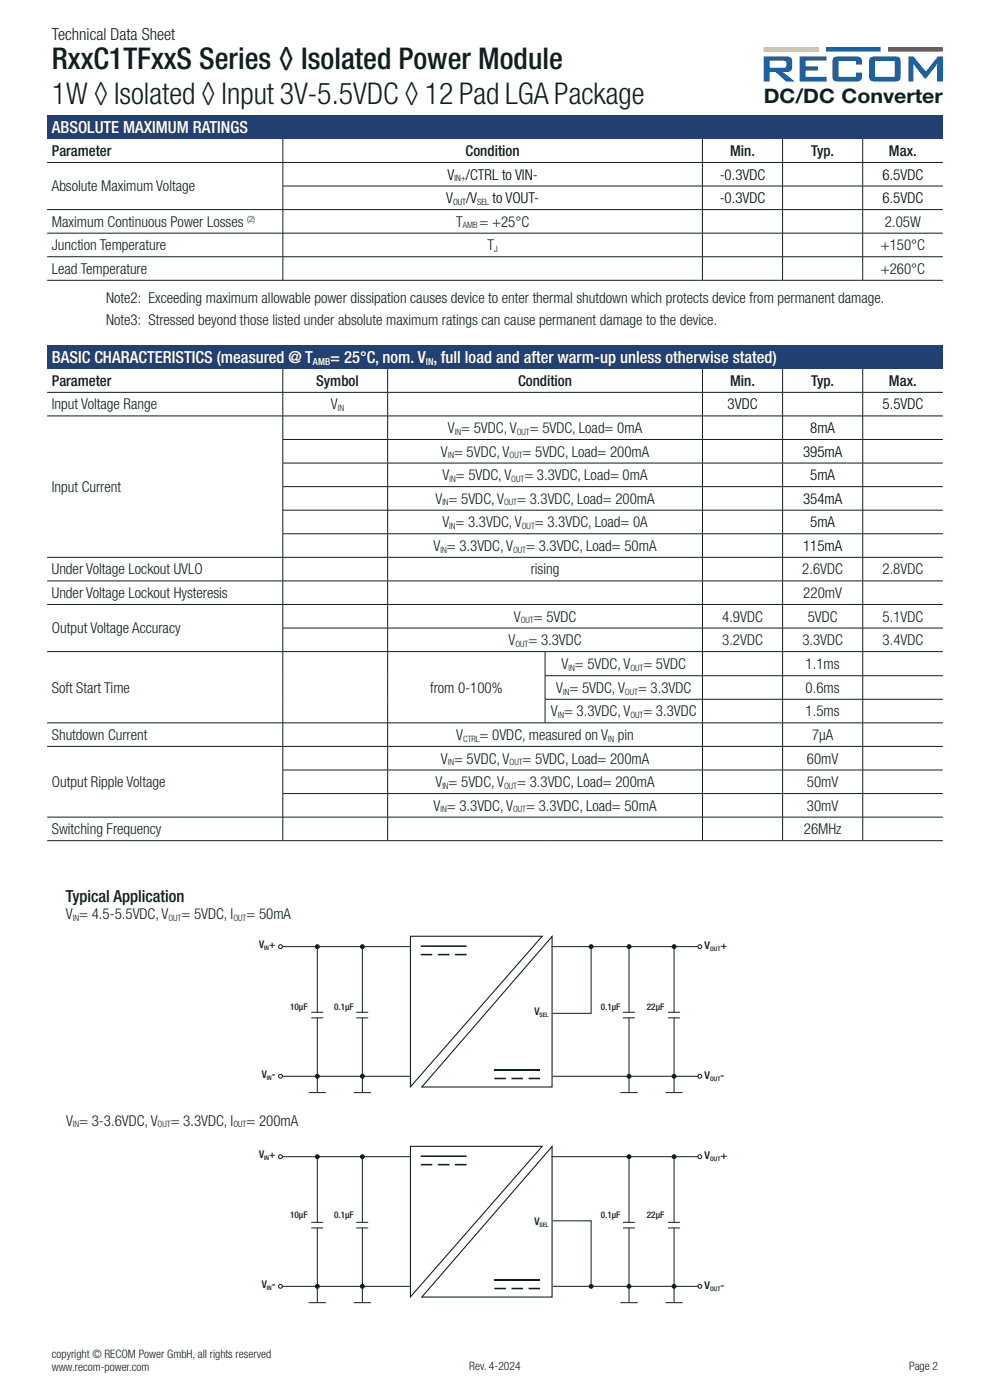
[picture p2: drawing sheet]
<svg xmlns="http://www.w3.org/2000/svg" width="210mm" height="297mm" viewBox="0 0 210 297" stroke-linecap="round" stroke-linejoin="round" font-family="sans-serif">
<path d="M162 10h11.6v.9l-11.6 .1z" fill="#fdbb27"/>
<path d="M175.2 10h11.6v.9l-11.6 .1z" fill="#1c65b0"/>
<path d="M188.4 10h11.6v.9l-11.6 .1z" fill="#d5282c"/>
<g fill="#1c65b0">
<path d="M169.6 12h5.7v.9h-4.4v1.2h2.5l.1 .8-2.6 .1v1.2l4.4 .1 .1 1h-5.8z"/>
<path d="M176.9 12.2l.9-.2h3.9a1.2 1.2 0 0 1 1.1 1.7h-1.2l-.1-.8h-3.6v3.4h3.6l.1-.9h1.2l.1 .8-.3 .8-.6 .3h-4.3a.99 .99 0 0 1-1.1-1.1v-3.3z"/>
<path d="M192.7 12h1.1l2.6 3.2 2.5-3.2h1.1v5.3h-1.2v-3.8l-2.5 3.2-.2-.1-2.4-3.1 .1 3.8h-1.1z"/>
<path d="M163.3 12.9h3a.4 .4 0 0 1 .5 .4v.6a.4 .4 0 0 1-.5 .5h-3zM162 12v5.3h1.3v-2h1.1l2.4 2h1.8l-2.5-2h.7a1.15 1.15 0 0 0 1.2-1.6 1.24 1.24 0 0 0-1-1.7z"/>
<path d="M185.6 12.9h4.2v3.4h-4.2zM184.6 12.2l-.2 .7v3.3a.97 .97 0 0 0 1.1 1.1h4.4l.7-.2 .4-.6 .1-3.4a1 1 0 0 0-1.2-1.1h-4.4z"/>
</g>
<path d="M10 73.2h190v5h-190z" fill="#224071"/>
<g fill="none" stroke="#101f1e" stroke-width=".21">
<path d="M60 78.2v5M82.2 78.2v5M149 78.2v5M166 78.2v5M183 78.2v5M10 88.2h190M10 83.2h190M59.9 93.2h140.1M59.9 98.2h140.1M60 83.3v4.9M60 88.3v4.9M60 93.3v4.9"/>
<path d="M60 98.3v4.9M82.2 83.3v4.9M82.2 88.3v4.9M82.2 93.3v4.9M82.2 98.3v4.9M149 83.3v4.9M149 88.3v4.9M149 93.3v4.9M149 98.3v4.9M166 83.3v4.9M166 88.3v4.9M166 93.3v4.9"/>
<path d="M166 98.3v4.9M183 83.3v4.9M183 88.3v4.9M183 93.3v4.9M183 98.3v4.9M10 118.2h190M59.9 103.2h140.1M59.9 108.2h140.1M59.9 113.2h140.1M60 103.3v4.9M60 108.3v4.9M60 113.3v4.9"/>
<path d="M60 118.3v4.9M82.2 103.3v4.9M82.2 108.3v4.9M82.2 113.3v4.9M82.2 118.3v4.9M149 103.3v4.9M149 108.3v4.9M149 113.3v4.9M149 118.3v4.9M166 103.3v4.9M166 108.3v4.9M166 113.3v4.9"/>
<path d="M166 118.3v4.9M183 103.3v4.9M183 108.3v4.9M183 113.3v4.9M183 118.3v4.9M10 123.2h190M10 128.2h190M10 138.2h190M59.9 133.2h140.1M60 123.3v4.9M60 128.3v4.9M60 133.3v4.9"/>
<path d="M60 138.3v15M82.2 123.3v4.9M82.2 128.3v4.9M82.2 133.3v4.9M82.2 138.3v15M115.6 138.3v5M149 123.3v4.9M149 128.3v4.9M149 133.3v4.9M149 138.3v5M166 123.3v4.9M166 128.3v4.9"/>
<path d="M166 133.3v4.9M166 138.3v5M183 123.3v4.9M183 128.3v4.9M183 133.3v4.9M183 138.3v5M10 153.3h190M10 158.3h190M60 153.4v4.9M60 158.4v4.9M82.2 153.4v4.9M82.2 158.4v4.9"/>
<path d="M115.6 143.3h84.4M115.6 148.3h84.4M115.6 143.4v4.9M115.6 148.4v4.9M149 143.4v4.9M149 148.4v4.9M149 153.4v4.9M149 158.4v4.9M166 143.4v4.9M166 148.4v4.9M166 153.4v4.9M166 158.4v4.9"/>
<path d="M183 143.4v4.9M183 148.4v4.9M183 153.4v4.9M183 158.4v4.9M10 173.3h190M10 178.3h190M59.9 163.3h140.1M59.9 168.3h140.1M60 163.4v4.9M60 168.4v4.9M60 173.4v4.9M82.2 163.4v4.9"/>
<path d="M82.2 168.4v4.9M82.2 173.4v4.9M149 163.4v4.9M149 168.4v4.9M149 173.4v4.9M166 163.4v4.9M166 168.4v4.9M166 173.4v4.9M183 163.4v4.9M183 168.4v4.9M183 173.4v4.9"/>
</g>
<path d="M10 24.5h190v5h-190z" fill="#224071"/>
<g fill="none" stroke="#101f1e" stroke-width=".21">
<path d="M10 34.5h190M60 39.5h140M60 29.5v4.9M60 34.5v4.9M60 39.5v4.9M149 29.5v4.9M149 34.5v4.9M149 39.5v4.9M166 29.5v4.9M166 34.5v4.9M166 39.5v4.9M183 29.5v4.9"/>
<path d="M183 34.5v4.9M183 39.5v4.9M10 59.5h190M10 49.5h190M10 54.5h190M10 44.5h190M60 44.5v4.9M60 49.5v4.9M60 54.5v4.9M149 44.5v4.9M149 49.5v4.9M149 54.5v4.9"/>
<path d="M166 44.5v4.9M166 49.5v4.9M166 54.5v4.9M183 44.5v4.9M183 49.5v4.9M183 54.5v4.9M117 200.8h31"/>
</g>
<circle cx="125.4" cy="200.8" r=".41" fill="#101f1e"/>
<circle cx="125.4" cy="200.8" r=".41" fill="none" stroke="#101f1e" stroke-width=".21"/>
<circle cx="148.4" cy="200.8" r=".41" fill="#fff"/>
<circle cx="148.4" cy="200.8" r=".41" fill="none" stroke="#101f1e" stroke-width=".21"/>
<circle cx="59.5" cy="200.8" r=".41" fill="#fff"/>
<g fill="none" stroke="#101f1e" stroke-width=".21">
<path d="M59.8 200.8h27.2"/>
<circle cx="59.5" cy="200.8" r=".41"/>
</g>
<circle cx="59.5" cy="228.3" r=".41" fill="#fff"/>
<g fill="none" stroke="#101f1e" stroke-width=".21">
<path d="M59.8 228.3h27.3"/>
<circle cx="59.5" cy="228.3" r=".41"/>
</g>
<circle cx="148.5" cy="228.3" r=".41" fill="#fff"/>
<g fill="none" stroke="#101f1e" stroke-width=".21">
<path d="M117.2 228.3h30.9"/>
<circle cx="148.5" cy="228.3" r=".41"/>
</g>
<circle cx="67.3" cy="200.8" r=".41" fill="#101f1e"/>
<g fill="none" stroke="#101f1e" stroke-width=".21">
<path d="M125.4 201.1v13.9h-8.2"/>
<circle cx="67.3" cy="200.8" r=".41"/>
</g>
<path d="M67.3 200.8v13.9z" fill="#fff" stroke="#101f1e" stroke-width=".21"/>
<path d="M66 214.7h2.5M66 215.9h2.5M67.3 215.9v15.8M65.5 231.8h3.6" fill="none" stroke="#101f1e" stroke-width=".21"/>
<circle cx="76.9" cy="200.8" r=".41" fill="#101f1e"/>
<circle cx="76.9" cy="200.8" r=".41" fill="none" stroke="#101f1e" stroke-width=".21"/>
<path d="M76.9 200.8v13.9z" fill="#fff" stroke="#101f1e" stroke-width=".21"/>
<path d="M75.6 214.7h2.5M75.6 215.9h2.5M76.9 215.9v15.8M75 231.8h3.7" fill="none" stroke="#101f1e" stroke-width=".21"/>
<circle cx="133.4" cy="200.8" r=".41" fill="#101f1e"/>
<circle cx="133.4" cy="200.8" r=".41" fill="none" stroke="#101f1e" stroke-width=".21"/>
<path d="M133.4 200.8v13.9z" fill="#fff" stroke="#101f1e" stroke-width=".21"/>
<path d="M132.1 214.7h2.6M132.1 215.9h2.6M133.4 215.9v15.8M131.6 231.8h3.7" fill="none" stroke="#101f1e" stroke-width=".21"/>
<circle cx="143" cy="200.8" r=".41" fill="#101f1e"/>
<circle cx="143" cy="200.8" r=".41" fill="none" stroke="#101f1e" stroke-width=".21"/>
<circle cx="67.3" cy="228.3" r=".41" fill="#101f1e"/>
<circle cx="67.3" cy="228.3" r=".41" fill="none" stroke="#101f1e" stroke-width=".21"/>
<circle cx="76.9" cy="228.3" r=".41" fill="#101f1e"/>
<circle cx="76.9" cy="228.3" r=".41" fill="none" stroke="#101f1e" stroke-width=".21"/>
<circle cx="133.4" cy="228.3" r=".41" fill="#101f1e"/>
<circle cx="133.4" cy="228.3" r=".41" fill="none" stroke="#101f1e" stroke-width=".21"/>
<circle cx="143" cy="228.3" r=".41" fill="#101f1e"/>
<circle cx="143" cy="228.3" r=".41" fill="none" stroke="#101f1e" stroke-width=".21"/>
<path d="M143 200.8v13.9z" fill="#fff" stroke="#101f1e" stroke-width=".21"/>
<path d="M141.7 214.7h2.5M141.7 215.9h2.5M143 215.9v15.8M141.2 231.8h3.6M117 245.4h31" fill="none" stroke="#101f1e" stroke-width=".21"/>
<path d="M87.1 198.6h27.9l-27.9 32zM117.1 198.7v31.9h-27.6z" fill="none" stroke="#101f1e" stroke-width=".23"/>
<path d="M89.3 200.7h9.7M89.3 202.5h2.4M92.9 202.5h2.4M96.5 202.5h2.5M104.9 227h9.7M104.9 228.8h2.4M108.5 228.8h2.4M112.1 228.8h2.5" fill="none" stroke="#101f1e" stroke-width=".33"/>
<circle cx="125.4" cy="272.9" r=".41" fill="#101f1e"/>
<circle cx="125.4" cy="272.9" r=".41" fill="none" stroke="#101f1e" stroke-width=".21"/>
<circle cx="148.4" cy="245.4" r=".41" fill="#fff"/>
<circle cx="148.4" cy="245.4" r=".41" fill="none" stroke="#101f1e" stroke-width=".21"/>
<circle cx="59.5" cy="245.4" r=".41" fill="#fff"/>
<g fill="none" stroke="#101f1e" stroke-width=".21">
<path d="M59.8 245.4h27.2"/>
<circle cx="59.5" cy="245.4" r=".41"/>
</g>
<circle cx="59.5" cy="272.9" r=".41" fill="#fff"/>
<g fill="none" stroke="#101f1e" stroke-width=".21">
<path d="M59.8 272.9h27.3"/>
<circle cx="59.5" cy="272.9" r=".41"/>
</g>
<circle cx="148.5" cy="272.9" r=".41" fill="#fff"/>
<g fill="none" stroke="#101f1e" stroke-width=".21">
<path d="M117.2 272.9h30.9"/>
<circle cx="148.5" cy="272.9" r=".41"/>
</g>
<circle cx="67.3" cy="245.4" r=".41" fill="#101f1e"/>
<g fill="none" stroke="#101f1e" stroke-width=".21">
<path d="M117.2 259h8.2v13.9"/>
<circle cx="67.3" cy="245.4" r=".41"/>
</g>
<path d="M67.3 245.4v13.9z" fill="#fff" stroke="#101f1e" stroke-width=".21"/>
<path d="M66 259.3h2.5M65.5 276.4h3.6M66 260.5h2.5M67.3 260.5v15.8" fill="none" stroke="#101f1e" stroke-width=".21"/>
<circle cx="76.9" cy="245.4" r=".41" fill="#101f1e"/>
<circle cx="76.9" cy="245.4" r=".41" fill="none" stroke="#101f1e" stroke-width=".21"/>
<path d="M76.9 245.4v13.9z" fill="#fff" stroke="#101f1e" stroke-width=".21"/>
<path d="M75.6 259.3h2.5M75 276.4h3.7M75.6 260.5h2.5M76.9 260.5v15.8" fill="none" stroke="#101f1e" stroke-width=".21"/>
<circle cx="133.4" cy="245.4" r=".41" fill="#101f1e"/>
<circle cx="133.4" cy="245.4" r=".41" fill="none" stroke="#101f1e" stroke-width=".21"/>
<path d="M133.4 245.4v13.9z" fill="#fff" stroke="#101f1e" stroke-width=".21"/>
<path d="M132.1 259.3h2.6M131.6 276.4h3.7M132.1 260.5h2.6M133.4 260.5v15.8" fill="none" stroke="#101f1e" stroke-width=".21"/>
<circle cx="143" cy="245.4" r=".41" fill="#101f1e"/>
<circle cx="143" cy="245.4" r=".41" fill="none" stroke="#101f1e" stroke-width=".21"/>
<circle cx="67.3" cy="272.9" r=".41" fill="#101f1e"/>
<circle cx="67.3" cy="272.9" r=".41" fill="none" stroke="#101f1e" stroke-width=".21"/>
<circle cx="76.9" cy="272.9" r=".41" fill="#101f1e"/>
<circle cx="76.9" cy="272.9" r=".41" fill="none" stroke="#101f1e" stroke-width=".21"/>
<circle cx="133.4" cy="272.9" r=".41" fill="#101f1e"/>
<circle cx="133.4" cy="272.9" r=".41" fill="none" stroke="#101f1e" stroke-width=".21"/>
<circle cx="143" cy="272.9" r=".41" fill="#101f1e"/>
<circle cx="143" cy="272.9" r=".41" fill="none" stroke="#101f1e" stroke-width=".21"/>
<path d="M143 245.4v13.9z" fill="#fff" stroke="#101f1e" stroke-width=".21"/>
<path d="M141.7 259.3h2.5M141.2 276.4h3.6M141.7 260.5h2.5M143 260.5v15.8" fill="none" stroke="#101f1e" stroke-width=".21"/>
<path d="M87.1 243.2h27.9l-27.9 31.9zM117.1 243.2v32h-27.6z" fill="none" stroke="#101f1e" stroke-width=".23"/>
<path d="M89.3 245.3h9.7M89.3 247.1h2.4M92.9 247.1h2.4M96.5 247.1h2.5M104.9 271.6h9.7M104.9 273.4h2.4M108.5 273.4h2.4M112.1 273.4h2.5" fill="none" stroke="#101f1e" stroke-width=".33"/>
<g font-size="6.3" fill="#101f1e">
<text x="11" y="14.6">RxxC1TFxxS Series ◊ Isolated Power Module</text>
<text x="11" y="22">1W ◊ Isolated ◊ Input 3V-5.5VDC ◊ 12 Pad LGA Package</text>
</g>
<text font-size="4.2" fill="#101f1e" x="162" y="21.9">DC/DC Converter</text>
<g font-size="3.5" fill="#101f1e">
<text x="11" y="8.5">Technical Data Sheet</text>
<text x="14" y="191.3">Typical Application</text>
</g>
<g font-size="3.5" fill="#fff">
<text x="11" y="28.2">ABSOLUTE MAXIMUM RATINGS</text>
<text x="11" y="77">BASIC CHARACTERISTICS (measured @ T</text>
<text x="70" y="77">= 25°C, nom. V , full load and after warm-up unless otherwise stated)</text>
</g>
<g font-size="3.2" fill="#101f1e">
<text x="11" y="33.1">Parameter</text>
<text x="98.8" y="33.1">Condition</text>
<text x="154.9" y="33.1">Min.</text>
<text x="172.1" y="33.1">Typ.</text>
<text x="188.6" y="33.1">Max.</text>
<text x="11" y="40.6">Absolute Maximum Voltage</text>
<text x="11" y="48.1">Maximum Continuous Power Losses</text>
<text x="11" y="53.1">Junction Temperature</text>
<text x="96.7" y="48.1">T</text>
<text x="101.7" y="48.1">= +25°C</text>
<text x="103.4" y="53.1">T</text>
<text x="186.8" y="53.1">+150°C</text>
<text x="187.7" y="48.1">2.05W</text>
<text x="11" y="58.1">Lead Temperature</text>
<text x="186.8" y="58.1">+260°C</text>
<text x="22.5" y="64.3">Note2: Exceeding maximum allowable power dissipation causes device to enter thermal shutdown which protects device from permanent damage.</text>
<text x="22.5" y="68.9">Note3: Stressed beyond those listed under absolute maximum ratings can cause permanent damage to the device.</text>
<text x="11" y="81.8">Parameter</text>
<text x="67.1" y="81.8">Symbol</text>
<text x="109.9" y="81.9">Condition</text>
<text x="154.9" y="81.9">Min.</text>
<text x="172.1" y="81.9">Typ.</text>
<text x="188.6" y="81.9">Max.</text>
<text x="11" y="86.9">Input Voltage Range</text>
<text x="70.2" y="86.9">V</text>
<text x="95" y="91.9">V = 5VDC, V</text>
<text x="112.4" y="91.9">= 5VDC, Load= 0mA</text>
<text x="93.5" y="96.9">V = 5VDC, V</text>
<text x="93.9" y="101.9">V = 5VDC, V</text>
<text x="110.9" y="96.9">= 5VDC, Load= 200mA</text>
<text x="111.2" y="101.9">= 3.3VDC, Load= 0mA</text>
<text x="11" y="104.4">Input Current</text>
<text x="92.4" y="106.9">V = 5VDC, V</text>
<text x="109.7" y="106.9">= 3.3VDC, Load= 200mA</text>
<text x="93.8" y="111.9">V = 3.3VDC, V</text>
<text x="113.5" y="111.9">= 3.3VDC, Load= 0A</text>
<text x="92" y="116.9">V = 3.3VDC, V</text>
<text x="111.6" y="116.9">= 3.3VDC, Load= 50mA</text>
<text x="11" y="121.9">Under Voltage Lockout UVLO</text>
<text x="112.6" y="121.9">rising</text>
<text x="170.2" y="121.9">2.6VDC</text>
<text x="187.2" y="121.9">2.8VDC</text>
<text x="11" y="126.9">Under Voltage Lockout Hysteresis</text>
<text x="109" y="131.9">V</text>
<text x="113.2" y="131.9">= 5VDC</text>
<text x="153.2" y="131.9">4.9VDC</text>
<text x="170.4" y="126.9">220mV</text>
<text x="171.3" y="131.9">5VDC</text>
<text x="187.2" y="131.9">5.1VDC</text>
<text x="11" y="134.4">Output Voltage Accuracy</text>
<text x="107.9" y="136.9">V</text>
<text x="112.1" y="136.9">= 3.3VDC</text>
<text x="153.2" y="136.9">3.2VDC</text>
<text x="170.2" y="136.9">3.3VDC</text>
<text x="187.2" y="136.9">3.4VDC</text>
<text x="119.1" y="141.9">V = 5VDC, V</text>
<text x="136.5" y="141.9">= 5VDC</text>
<text x="170.9" y="141.9">1.1ms</text>
<text x="11" y="146.9">Soft Start Time</text>
<text x="91.2" y="146.9">from 0-100%</text>
<text x="118" y="147">V = 5VDC, V</text>
<text x="135.3" y="147">= 3.3VDC</text>
<text x="170.9" y="147">0.6ms</text>
<text x="116.9" y="152">V = 3.3VDC, V</text>
<text x="136.5" y="152">= 3.3VDC</text>
<text x="170.9" y="152">1.5ms</text>
<text x="11" y="157">Shutdown Current</text>
<text x="93.5" y="162">V = 5VDC, V</text>
<text x="96.8" y="157">V</text>
<text x="101.7" y="157">= 0VDC, measured on V pin</text>
<text x="110.9" y="162">= 5VDC, Load= 200mA</text>
<text x="171.2" y="162">60mV</text>
<text x="172.2" y="157">7µA</text>
<text x="11" y="167">Output Ripple Voltage</text>
<text x="92.4" y="167">V = 5VDC, V</text>
<text x="109.7" y="167">= 3.3VDC, Load= 200mA</text>
<text x="171.2" y="167">50mV</text>
<text x="92" y="172">V = 3.3VDC, V</text>
<text x="111.6" y="172">= 3.3VDC, Load= 50mA</text>
<text x="171.2" y="172">30mV</text>
<text x="11" y="177">Switching Frequency</text>
<text x="170.5" y="177">26MHz</text>
<text x="14" y="195">V = 4.5-5.5VDC, V</text>
<text x="38.5" y="195">= 5VDC, I</text>
<text x="52.3" y="195">= 50mA</text>
<text x="14" y="238.8">V = 3-3.6VDC, V</text>
<text x="36.2" y="238.8">= 3.3VDC, I</text>
<text x="52.3" y="238.8">= 200mA</text>
</g>
<g font-size="3.2" fill="#000201">
<text x="94.9" y="38.1">V</text>
<text x="98.8" y="38.1">/CTRL to VIN-</text>
<text x="152.7" y="38.1">-0.3VDC</text>
<text x="187.2" y="38.1">6.5VDC</text>
<text x="94.6" y="43.1">V</text>
<text x="98.9" y="43.1">/V</text>
<text x="104.5" y="43.1">to VOUT-</text>
<text x="152.7" y="43.1">-0.3VDC</text>
<text x="187.2" y="43.1">6.5VDC</text>
<text x="154.3" y="86.9">3VDC</text>
<text x="187.2" y="86.9">5.5VDC</text>
<text x="171.9" y="91.9">8mA</text>
<text x="170.3" y="96.9">395mA</text>
<text x="171.9" y="101.9">5mA</text>
<text x="170.3" y="106.9">354mA</text>
<text x="171.9" y="111.9">5mA</text>
<text x="170.3" y="116.9">115mA</text>
</g>
<g font-size="2.5" fill="#101f1e">
<text x="11" y="288.1">copyright © RECOM Power GmbH, all rights reserved</text>
<text x="11" y="290.8">www.recom-power.com</text>
<text x="99.5" y="290.6">Rev. 4-2024</text>
<text x="192.8" y="290.6">Page 2</text>
</g>
<g font-size="2.3" fill="#101f1e">
<text x="55" y="201.1">V +</text>
<text x="149.5" y="201.3">V</text>
<text x="152.8" y="201.3">+</text>
<text x="113.4" y="215.4">V</text>
<text x="55.5" y="228.7">V -</text>
<text x="149.5" y="229">V</text>
<text x="152.8" y="229">-</text>
<text x="55" y="245.7">V +</text>
<text x="149.5" y="245.9">V</text>
<text x="152.8" y="245.9">+</text>
<text x="113.4" y="259.9">V</text>
<text x="55.5" y="273.3">V -</text>
<text x="149.5" y="273.5">V</text>
<text x="152.8" y="273.5">-</text>
</g>
<g font-size="2.1" fill="#fff">
<text x="66.4" y="77.5">AMB</text>
<text x="90.3" y="77.5">IN</text>
</g>
<g font-size="1.9" fill="#000201">
<text x="96.4" y="38.5">IN+</text>
<text x="96.1" y="43.5">OUT</text>
<text x="101.2" y="43.5">SEL</text>
</g>
<g font-size="1.9" fill="#101f1e">
<text x="52.4" y="47">(2)</text>
<text x="98.2" y="48.5">AMB</text>
<text x="104.8" y="53.5">J</text>
<text x="71.7" y="87.2">IN</text>
<text x="96.5" y="92.2">IN</text>
<text x="109.6" y="92.2">OUT</text>
<text x="95" y="97.2">IN</text>
<text x="108.1" y="97.2">OUT</text>
<text x="93.8" y="107.2">IN</text>
<text x="95.4" y="102.2">IN</text>
<text x="106.9" y="107.2">OUT</text>
<text x="108.5" y="102.2">OUT</text>
<text x="95.3" y="112.2">IN</text>
<text x="110.7" y="112.2">OUT</text>
<text x="93.4" y="117.2">IN</text>
<text x="108.8" y="117.2">OUT</text>
<text x="109.3" y="137.2">OUT</text>
<text x="110.5" y="132.2">OUT</text>
<text x="120.6" y="142.3">IN</text>
<text x="133.7" y="142.3">OUT</text>
<text x="119.5" y="147.3">IN</text>
<text x="132.6" y="147.3">OUT</text>
<text x="118.3" y="152.3">IN</text>
<text x="133.7" y="152.3">OUT</text>
<text x="98.2" y="157.3">CTRL</text>
<text x="129" y="157.3">IN</text>
<text x="93.8" y="167.3">IN</text>
<text x="95" y="162.3">IN</text>
<text x="106.9" y="167.3">OUT</text>
<text x="108.1" y="162.3">OUT</text>
<text x="93.4" y="172.3">IN</text>
<text x="108.8" y="172.3">OUT</text>
<text x="15.5" y="195.3">IN</text>
<text x="35.7" y="195.3">OUT</text>
<text x="49.5" y="195.3">OUT</text>
<text x="61.6" y="214.2">10µF</text>
<text x="70.9" y="214.2">0.1µF</text>
<text x="127.4" y="214.2">0.1µF</text>
<text x="137.2" y="214.2">22µF</text>
<text x="15.5" y="239.2">IN</text>
<text x="33.4" y="239.2">OUT</text>
<text x="49.5" y="239.2">OUT</text>
<text x="61.6" y="258.3">10µF</text>
<text x="70.9" y="258.3">0.1µF</text>
<text x="127.4" y="258.3">0.1µF</text>
<text x="137.2" y="258.3">22µF</text>
</g>
<g font-size="1.3" fill="#101f1e">
<text x="56.1" y="201.5">IN</text>
<text x="150.6" y="201.8">OUT</text>
<text x="114.5" y="215.8">SEL</text>
<text x="56.6" y="229.2">IN</text>
<text x="150.6" y="229.4">OUT</text>
<text x="56.1" y="246.1">IN</text>
<text x="150.6" y="246.4">OUT</text>
<text x="114.5" y="260.4">SEL</text>
<text x="56.6" y="273.7">IN</text>
<text x="150.6" y="274">OUT</text>
</g>
</svg>
